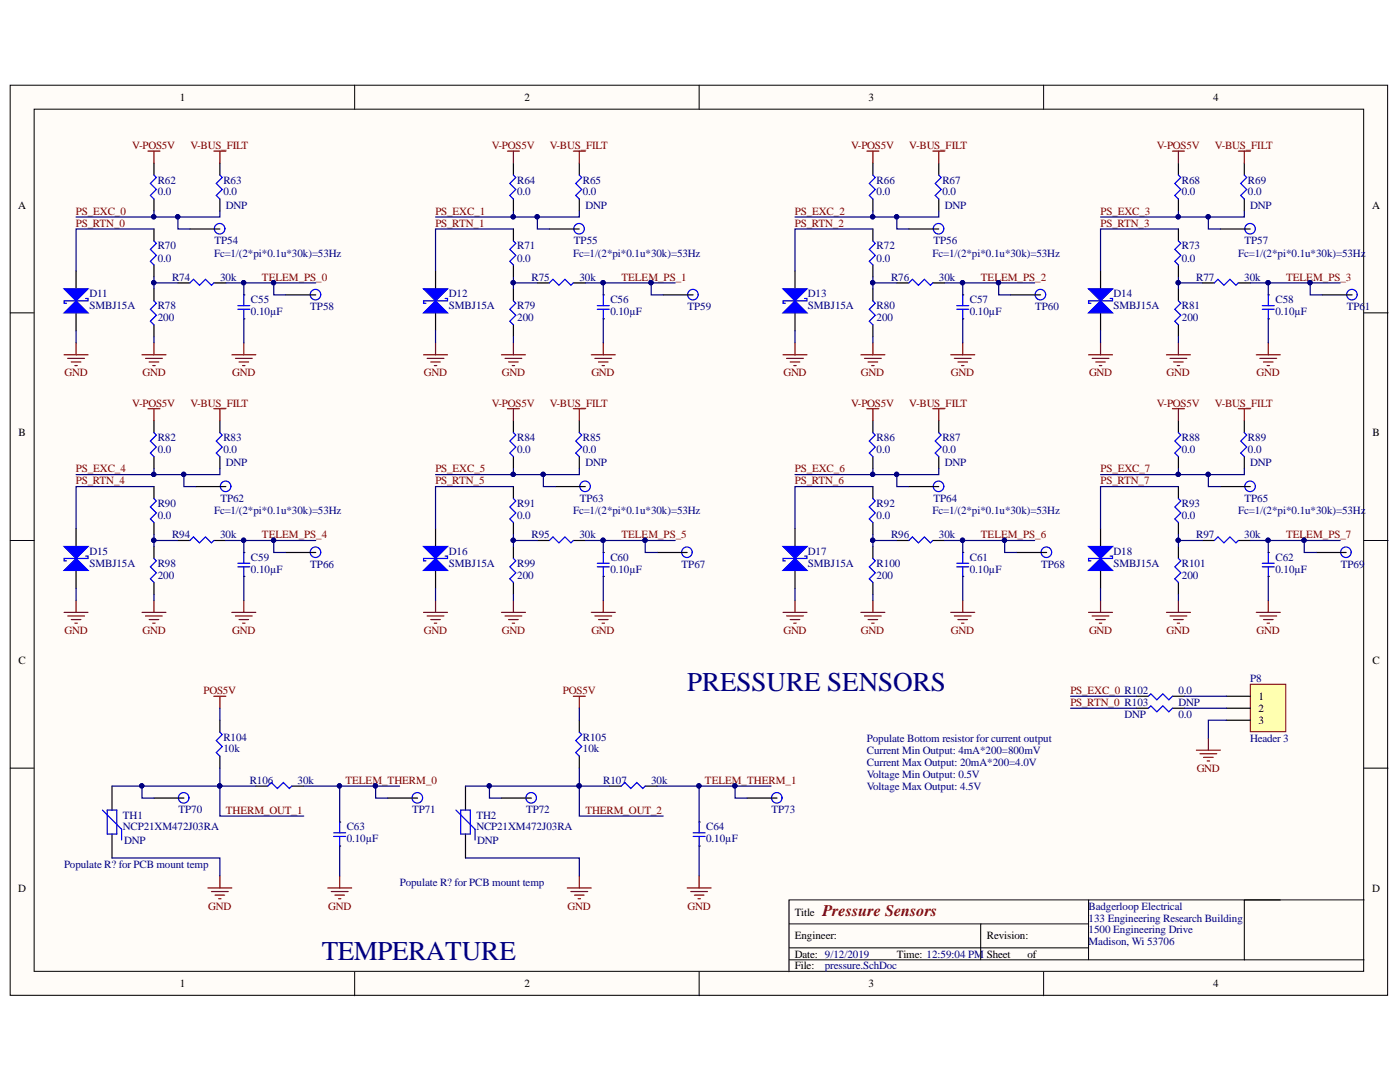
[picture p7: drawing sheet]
<svg xmlns="http://www.w3.org/2000/svg" width="279mm" height="216mm" viewBox="0 0 279 216" stroke-linecap="round" stroke-linejoin="round" font-family="sans-serif">
<g fill="#fffcf8" stroke="#000" stroke-width=".2">
<path d="M2 17h274.9v181.6h-274.9z"/>
<path d="M6.8 21.8h265.3v172h-265.3z"/>
</g>
<g fill="none" stroke="#000" stroke-width=".2">
<path d="M70.8 17v4.8M139.5 17v4.8M208.3 17v4.8M2 62.4h4.8M272.2 62.4h4.8M2 107.8h4.8M272.2 107.8h4.8M2 153.3h4.8M272.2 153.3h4.8M217.2 179.6v11.9M255.5 179.6h-98v14.3M272.2 179.6h-23.9v11.9"/>
<path d="M70.8 193.9v4.8M139.5 193.9v4.8M157.5 184.4h59.7M157.5 191.5h114.7M157.5 189.1h59.7M195.7 184.4v7.1M208.3 193.9v4.8"/>
</g>
<path d="M102.5 32.5v2.4M102.5 39.7v2.4M115.6 32.5v2.4M115.6 39.7v2.4M86.9 54.1v4.7M102.5 45.7v2.4M102.5 52.9v2.4M86.9 61.2v4.8" fill="none" stroke="#000" stroke-width=".24"/>
<path d="M102.5 34.9l.4 .5-1.2 1.2 1.2 1.2-1.2 1.2 .8 .7M115.6 34.9l.5 .5-1.2 1.2 1.2 1.2-1.2 1.2 .7 .7M102.5 48.1l.4 .5-1.2 1.2 1.2 1.2-1.2 1.1 .8 .8" fill="none" stroke="#00f" stroke-width=".24"/>
<g fill="none" stroke="#800000" stroke-width=".24">
<path d="M101.3 30.2h2.4M102.5 30.2v2.3M114.4 30.2h2.4M115.6 30.2v2.3M100.1 70.8h4.8M100.8 71.5h3.3M101.5 72.2h1.9M102.2 72.9h.5M102.5 68.4v2.4M118 70.8h4.8M118.7 71.5h3.4M119.4 72.2h2"/>
<path d="M120.2 72.9h.4M120.4 68.4v2.4"/>
</g>
<path d="M84.5 62.4l2.4-2.4 2.4 2.4z" fill="#00f"/>
<path d="M88.8 59.6h.5v.4h-4.8v.5h.5M84.5 62.4l2.4-2.4 2.4 2.4z" fill="none" stroke="#00f" stroke-width=".24"/>
<path d="M84.5 57.6h4.8l-2.4 2.4z" fill="#00f"/>
<path d="M84.5 57.6h4.8l-2.4 2.4zM109.6 56.5l.8-.8 1.2 1.2 1.1-1.2 1.2 1.2 .5-.4M120.4 58.8v2.2M102.5 60l.4 .5-1.2 1.2 1.2 1.2-1.2 1.2 .8 .7M119.2 61.7h2.4M119.2 61h2.4M120.4 61.7v1.9M102.5 86.3l.4 .5-1.2 1.2 1.2 1.2-1.2 1.2 .8 .7M102.5 99.5l.4 .5-1.2 1.2 1.2 1.2-1.2 1.1 .8 .8M115.6 86.3l.5 .5-1.2 1.2 1.2 1.2-1.2 1.2 .7 .7" fill="none" stroke="#00f" stroke-width=".24"/>
<g fill="none" stroke="#800000" stroke-width=".24">
<path d="M84.5 70.8h4.8M85.2 71.5h3.4M86 72.2h1.9M86.7 72.9h.5M86.9 68.4v2.4M101.3 81.6h2.4M102.5 81.6v2.3M114.4 81.6h2.4M115.6 81.6v2.3M102.5 119.8v2.4M120.4 119.8v2.4M100.1 122.2h4.8"/>
<path d="M100.8 122.9h3.3M101.5 123.6h1.9M102.2 124.3h.5M118 122.2h4.8M118.7 122.9h3.4M119.4 123.6h2M120.2 124.3h.4"/>
</g>
<g fill="none" stroke="#000" stroke-width=".24">
<path d="M102.5 57.6v2.4M107.2 56.5h2.4M114.4 56.5h2.4M120.4 58.8h.1M102.5 64.8v2.4M120.4 63.6h.1M102.5 83.9v2.4M102.5 91.1v2.4M102.5 97.1v2.4M115.6 83.9v2.4M115.6 91.1v2.4M86.9 105.5v4.7"/>
<path d="M86.9 112.6v4.8M102.5 104.3v2.4"/>
</g>
<path d="M84.5 113.8l2.4-2.4 2.4 2.4z" fill="#00f"/>
<path d="M84.5 113.8l2.4-2.4 2.4 2.4zM88.8 111h.5v.4h-4.8v.5h.5" fill="none" stroke="#00f" stroke-width=".24"/>
<path d="M84.5 109h4.8l-2.4 2.4z" fill="#00f"/>
<path d="M174.2 34.9l.5 .5-1.2 1.2 1.2 1.2-1.2 1.2 .7 .7M187.4 34.9l.4 .5-1.2 1.2 1.2 1.2-1.2 1.2 .8 .7M174.2 48.1l.5 .5-1.2 1.2 1.2 1.2-1.2 1.1 .7 .8M84.5 109h4.8l-2.4 2.4zM102.5 111.4l.4 .5-1.2 1.2 1.2 1.2-1.2 1.2 .8 .7M109.6 107.8l.8-.7 1.2 1.2 1.1-1.2 1.2 1.2 .5-.5M119.2 113.1h2.4M119.2 112.4h2.4M120.4 110.2v2.2M120.4 113.1v1.9" fill="none" stroke="#00f" stroke-width=".24"/>
<g fill="none" stroke="#800000" stroke-width=".24">
<path d="M173 30.2h2.4M174.2 30.2v2.3M186.2 30.2h2.3M187.4 30.2v2.3M171.8 70.8h4.8M172.5 71.5h3.4M173.2 72.2h2M174 72.9h.4M174.2 68.4v2.4M189.7 70.8h4.8M190.5 71.5h3.3M191.2 72.2h1.9"/>
<path d="M191.9 72.9h.5M192.1 68.4v2.4M86.9 119.8v2.4M84.5 122.2h4.8M85.2 122.9h3.4M86 123.6h1.9M86.7 124.3h.5"/>
</g>
<g fill="none" stroke="#000" stroke-width=".24">
<path d="M174.2 32.5v2.4M174.2 39.7v2.4M187.4 32.5v2.4M187.4 39.7v2.4M158.7 54.1v4.7M174.2 45.7v2.4M174.2 52.9v2.4M158.7 61.2v4.8M102.5 109v2.4M102.5 116.2v2.4M107.2 107.8h2.4M114.4 107.8h2.4"/>
<path d="M120.4 110.2h.1M120.4 115h.1"/>
</g>
<path d="M156.3 62.4l2.4-2.4 2.3 2.4z" fill="#00f"/>
<path d="M160.6 59.6h.4v.4h-4.7v.5h.4M156.3 62.4l2.4-2.4 2.3 2.4z" fill="none" stroke="#00f" stroke-width=".24"/>
<path d="M156.3 57.6h4.7l-2.3 2.4z" fill="#00f"/>
<path d="M156.3 57.6h4.7l-2.3 2.4zM181.4 56.5l.7-.8 1.2 1.2 1.2-1.2 1.2 1.2 .5-.4M192.1 58.8v2.2M174.2 60l.5 .5-1.2 1.2 1.2 1.2-1.2 1.2 .7 .7M190.9 61.7h2.4M190.9 61h2.4M192.1 61.7v1.9M174.2 86.3l.5 .5-1.2 1.2 1.2 1.2-1.2 1.2 .7 .7M174.2 99.5l.5 .5-1.2 1.2 1.2 1.2-1.2 1.1 .7 .8M187.4 86.3l.4 .5-1.2 1.2 1.2 1.2-1.2 1.2 .8 .7" fill="none" stroke="#00f" stroke-width=".24"/>
<g fill="none" stroke="#800000" stroke-width=".24">
<path d="M156.3 70.8h4.7M157 71.5h3.3M157.7 72.2h1.9M158.4 72.9h.5M158.7 68.4v2.4M173 81.6h2.4M174.2 81.6v2.3M186.2 81.6h2.3M187.4 81.6v2.3M174.2 119.8v2.4M192.1 119.8v2.4M171.8 122.2h4.8"/>
<path d="M172.5 122.9h3.4M173.2 123.6h2M174 124.3h.4M189.7 122.2h4.8M190.5 122.9h3.3M191.2 123.6h1.9M191.9 124.3h.5"/>
</g>
<g fill="none" stroke="#000" stroke-width=".24">
<path d="M174.2 57.6v2.4M179 56.5h2.4M186.2 56.5h2.3M192.1 58.8h.1M174.2 64.8v2.4M192.1 63.6h.1M174.2 83.9v2.4M174.2 91.1v2.4M174.2 97.1v2.4M187.4 83.9v2.4M187.4 91.1v2.4M158.7 105.5v4.7"/>
<path d="M158.7 112.6v4.8M174.2 104.3v2.4"/>
</g>
<path d="M156.3 113.8l2.4-2.4 2.3 2.4z" fill="#00f"/>
<path d="M156.3 113.8l2.4-2.4 2.3 2.4zM160.6 111h.4v.4h-4.7v.5h.4" fill="none" stroke="#00f" stroke-width=".24"/>
<path d="M156.3 109h4.7l-2.3 2.4z" fill="#00f"/>
<path d="M30.7 86.3l.5 .5-1.2 1.2 1.2 1.2-1.2 1.2 .7 .7M30.7 99.5l.5 .5-1.2 1.2 1.2 1.2-1.2 1.1 .7 .8M43.9 86.3l.5 .5-1.2 1.2 1.2 1.2-1.2 1.2 .7 .7M156.3 109h4.7l-2.3 2.4zM174.2 111.4l.5 .5-1.2 1.2 1.2 1.2-1.2 1.2 .7 .7M181.4 107.8l.7-.7 1.2 1.2 1.2-1.2 1.2 1.2 .5-.5M190.9 113.1h2.4M190.9 112.4h2.4M192.1 110.2v2.2M192.1 113.1v1.9" fill="none" stroke="#00f" stroke-width=".24"/>
<g fill="none" stroke="#800000" stroke-width=".24">
<path d="M29.5 81.6h2.4M30.7 81.6v2.3M42.7 81.6h2.4M43.9 81.6v2.3M30.7 119.8v2.4M48.7 119.8v2.4M158.7 119.8v2.4M28.3 122.2h4.8M29.1 122.9h3.3M29.8 123.6h1.9M30.5 124.3h.5M46.3 122.2h4.8"/>
<path d="M47 122.9h3.3M47.7 123.6h1.9M48.4 124.3h.5M156.3 122.2h4.7M157 122.9h3.3M157.7 123.6h1.9M158.4 124.3h.5"/>
</g>
<g fill="none" stroke="#000" stroke-width=".24">
<path d="M30.7 83.9v2.4M30.7 91.1v2.4M30.7 97.1v2.4M43.9 83.9v2.4M43.9 91.1v2.4M15.2 105.5v4.7M15.2 112.6v4.8M30.7 104.3v2.4M174.2 109v2.4M174.2 116.2v2.4M179 107.8h2.4M186.2 107.8h2.3"/>
<path d="M192.1 110.2h.1M192.1 115h.1"/>
</g>
<path d="M12.8 113.8l2.4-2.4 2.4 2.4z" fill="#00f"/>
<path d="M12.8 113.8l2.4-2.4 2.4 2.4zM17.1 111h.5v.4h-4.8v.5h.5" fill="none" stroke="#00f" stroke-width=".24"/>
<path d="M12.8 109h4.8l-2.4 2.4z" fill="#00f"/>
<path d="M30.7 34.9l.5 .5-1.2 1.2 1.2 1.2-1.2 1.2 .7 .7M43.9 34.9l.5 .5-1.2 1.2 1.2 1.2-1.2 1.2 .7 .7M30.7 48.1l.5 .5-1.2 1.2 1.2 1.2-1.2 1.1 .7 .8M12.8 109h4.8l-2.4 2.4zM30.7 111.4l.5 .5-1.2 1.2 1.2 1.2-1.2 1.2 .7 .7M37.9 107.8l.7-.7 1.2 1.2 1.2-1.2 1.2 1.2 .5-.5M47.5 113.1h2.4M47.5 112.4h2.4M48.7 110.2v2.2M48.7 113.1v1.9" fill="none" stroke="#00f" stroke-width=".24"/>
<g fill="none" stroke="#800000" stroke-width=".24">
<path d="M29.5 30.2h2.4M30.7 30.2v2.3M42.7 30.2h2.4M43.9 30.2v2.3M28.3 70.8h4.8M29.1 71.5h3.3M29.8 72.2h1.9M30.5 72.9h.5M30.7 68.4v2.4M46.3 70.8h4.8M47 71.5h3.3M47.7 72.2h1.9"/>
<path d="M48.4 72.9h.5M48.7 68.4v2.4M15.2 119.8v2.4M12.8 122.2h4.8M13.5 122.9h3.4M14.2 123.6h1.9M14.9 124.3h.5"/>
</g>
<g fill="none" stroke="#000" stroke-width=".24">
<path d="M30.7 32.5v2.4M30.7 39.7v2.4M43.9 32.5v2.4M43.9 39.7v2.4M15.2 54.1v4.7M30.7 45.7v2.4M30.7 52.9v2.4M15.2 61.2v4.8M30.7 109v2.4M30.7 116.2v2.4M35.5 107.8h2.4M42.7 107.8h2.4"/>
<path d="M48.7 110.2h.1M48.7 115h.1"/>
</g>
<path d="M12.8 62.4l2.4-2.4 2.4 2.4z" fill="#00f"/>
<path d="M17.1 59.6h.5v.4h-4.8v.5h.5M12.8 62.4l2.4-2.4 2.4 2.4z" fill="none" stroke="#00f" stroke-width=".24"/>
<path d="M12.8 57.6h4.8l-2.4 2.4z" fill="#00f"/>
<g fill="none" stroke="#00f" stroke-width=".24">
<path d="M235.2 34.9l.5 .5-1.2 1.2 1.2 1.2-1.2 1.2 .7 .7M248.3 34.9l.5 .5-1.2 1.2 1.2 1.2-1.2 1.2 .7 .7M12.8 57.6h4.8l-2.4 2.4zM37.9 56.5l.7-.8 1.2 1.2 1.2-1.2 1.2 1.2 .5-.4M48.7 58.8v2.2M235.2 48.1l.5 .5-1.2 1.2 1.2 1.2-1.2 1.1 .7 .8M30.7 60l.5 .5-1.2 1.2 1.2 1.2-1.2 1.2 .7 .7M47.5 61.7h2.4M47.5 61h2.4M48.7 61.7v1.9M43.9 146.1l.5 .5-1.2 1.2 1.2 1.2-1.2 1.2 .7 .7M53.4 156.9l.8-.8 1.2 1.2 1.2-1.2 1.1 1.2 .5-.4"/>
<path d="M115.6 146.1l.5 .5-1.2 1.2 1.2 1.2-1.2 1.2 .7 .7M124 156.9l.7-.8 1.2 1.2 1.2-1.2 1.2 1.2 .5-.4M66.6 166.9h2.4M66.6 166.2h2.4M67.8 164v2.2M67.8 166.9v1.9M138.3 166.9h2.4M138.3 166.2h2.4M139.5 164v2.2M139.5 166.9v1.9"/>
</g>
<g fill="none" stroke="#800000" stroke-width=".24">
<path d="M234 30.2h2.4M235.2 30.2v2.3M247.1 30.2h2.4M248.3 30.2v2.3M12.8 70.8h4.8M13.5 71.5h3.4M14.2 72.2h1.9M14.9 72.9h.5M15.2 68.4v2.4M232.8 70.8h4.8M233.5 71.5h3.4M234.2 72.2h1.9"/>
<path d="M234.9 72.9h.5M235.2 68.4v2.4M250.7 70.8h4.8M251.4 71.5h3.4M252.2 72.2h1.9M252.9 72.9h.5M253.1 68.4v2.4M42.7 138.9h2.4M43.9 138.9v2.4M114.4 138.9h2.4M115.6 138.9v2.4M41.5 177.2h4.8"/>
<path d="M42.2 177.9h3.4M42.9 178.6h1.9M43.6 179.3h.5M43.9 174.8v2.4M65.4 177.2h4.8M66.1 177.9h3.4M66.8 178.6h1.9M67.6 179.3h.4M67.8 174.8v2.4M113.2 177.2h4.8M113.9 177.9h3.4M114.7 178.6h1.9"/>
<path d="M115.4 179.3h.5M115.6 174.8v2.4M137.1 177.2h4.8M137.9 177.9h3.3M138.6 178.6h1.9M139.3 179.3h.5M139.5 174.8v2.4"/>
</g>
<g fill="none" stroke="#000" stroke-width=".24">
<path d="M235.2 32.5v2.4M235.2 39.7v2.4M248.3 32.5v2.4M248.3 39.7v2.4M30.7 57.6v2.4M35.5 56.5h2.4M42.7 56.5h2.4M48.7 58.8h.1M219.6 54.1v4.7M235.2 45.7v2.4M235.2 52.9v2.4M30.7 64.8v2.4"/>
<path d="M48.7 63.6h.1M219.6 61.2v4.8M43.9 143.7v2.4M43.9 150.9v2.4M51.1 156.9h2.3M58.2 156.9h2.4M115.6 143.7v2.4M115.6 150.9v2.4M121.6 156.9h2.4M128.8 156.9h2.4M67.8 164h.1M67.8 168.8h.1"/>
<path d="M139.5 164h.1M139.5 168.8h.1"/>
</g>
<path d="M217.2 62.4l2.4-2.4 2.4 2.4z" fill="#00f"/>
<path d="M221.5 59.6h.5v.4h-4.8v.5h.5M217.2 62.4l2.4-2.4 2.4 2.4z" fill="none" stroke="#00f" stroke-width=".24"/>
<path d="M217.2 57.6h4.8l-2.4 2.4z" fill="#00f"/>
<path d="M217.2 57.6h4.8l-2.4 2.4zM242.4 56.5l.7-.8 1.2 1.2 1.2-1.2 1.2 1.2 .4-.4M253.1 58.8v2.2M235.2 60l.5 .5-1.2 1.2 1.2 1.2-1.2 1.2 .7 .7M251.9 61.7h2.4M251.9 61h2.4M253.1 61.7v1.9M235.2 86.3l.5 .5-1.2 1.2 1.2 1.2-1.2 1.2 .7 .7M235.2 99.5l.5 .5-1.2 1.2 1.2 1.2-1.2 1.1 .7 .8M248.3 86.3l.5 .5-1.2 1.2 1.2 1.2-1.2 1.2 .7 .7" fill="none" stroke="#00f" stroke-width=".24"/>
<g fill="none" stroke="#800000" stroke-width=".24">
<path d="M217.2 70.8h4.8M218 71.5h3.3M218.7 72.2h1.9M219.4 72.9h.5M219.6 68.4v2.4M234 81.6h2.4M235.2 81.6v2.3M247.1 81.6h2.4M248.3 81.6v2.3M235.2 119.8v2.4M253.1 119.8v2.4M232.8 122.2h4.8"/>
<path d="M233.5 122.9h3.4M234.2 123.6h1.9M234.9 124.3h.5M250.7 122.2h4.8M251.4 122.9h3.4M252.2 123.6h1.9M252.9 124.3h.5"/>
</g>
<g fill="none" stroke="#000" stroke-width=".24">
<path d="M235.2 57.6v2.4M240 56.5h2.4M247.1 56.5h2.4M253.1 58.8h.1M235.2 64.8v2.4M253.1 63.6h.1M235.2 83.9v2.4M235.2 91.1v2.4M235.2 97.1v2.4M248.3 83.9v2.4M248.3 91.1v2.4M219.6 105.5v4.7"/>
<path d="M219.6 112.6v4.8M235.2 104.3v2.4"/>
</g>
<path d="M217.2 113.8l2.4-2.4 2.4 2.4z" fill="#00f"/>
<path d="M217.2 113.8l2.4-2.4 2.4 2.4zM221.5 111h.5v.4h-4.8v.5h.5" fill="none" stroke="#00f" stroke-width=".24"/>
<path d="M217.2 109h4.8l-2.4 2.4z" fill="#00f"/>
<path d="M217.2 109h4.8l-2.4 2.4zM235.2 111.4l.5 .5-1.2 1.2 1.2 1.2-1.2 1.2 .7 .7M242.4 107.8l.7-.7 1.2 1.2 1.2-1.2 1.2 1.2 .4-.5M251.9 113.1h2.4M251.9 112.4h2.4M253.1 110.2v2.2M253.1 113.1v1.9" fill="none" stroke="#00f" stroke-width=".24"/>
<path d="M219.6 119.8v2.4M217.2 122.2h4.8M218 122.9h3.3M218.7 123.6h1.9M219.4 124.3h.5" fill="none" stroke="#800000" stroke-width=".24"/>
<path d="M235.2 109v2.4M235.2 116.2v2.4M240 107.8h2.4M247.1 107.8h2.4M253.1 110.2h.1M253.1 115h.1" fill="none" stroke="#000" stroke-width=".24"/>
<path d="M249.5 136.5h7.1v9.5h-7.1z" fill="#ffffb0" stroke="#800000" stroke-width=".2"/>
<g fill="none" stroke="#000" stroke-width=".24">
<path d="M37.9 45.7h6M57 58.8h6M109.6 45.7h6M132.4 58.8h5.9M181.4 45.7h6M201.7 58.8h6M243.5 45.7h6M263.9 58.8h6M39.1 97.1h6M110.8 97.1h6M181.4 97.1h6M243.5 97.1h6"/>
<path d="M57 110.2h6M131.2 110.2h5.9M202.9 110.2h6M262.7 110.2h6M226.8 138.9h2.4M234 138.9h2.4M244.7 138.9h4.8M22.4 156.9v4.7M30.7 159.2h6M77.4 159.2h5.9M92.9 156.9v4.7M100.1 159.2h6"/>
<path d="M149.1 159.2h6M226.8 141.3h2.4M234 141.3h2.4M244.7 141.3h4.8M244.7 143.7h4.8M22.4 166.4v4.8M92.9 166.4v4.8"/>
</g>
<path d="M238.8 149.7h4.7M239.5 150.4h3.3M240.2 151.1h1.9M240.9 151.8h.5M241.2 147.3v2.4" fill="none" stroke="#800000" stroke-width=".24"/>
<g fill="none" stroke="#00f" stroke-width=".24">
<path d="M229.2 138.9l.5-.4 1.2 1.1 1.2-1.1 1.2 1.1 .7-.7M229.2 141.3l.5-.5 1.2 1.2 1.2-1.2 1.2 1.2 .7-.7M20.4 161.6l3.9 3.9v2.1M21.4 161.6h1.9v4.8h-1.9zM91 161.6l3.8 3.9v2.1M91.9 161.6h2v4.8h-2z"/>
<circle cx="43.8" cy="45.6" r="1.05"/>
<circle cx="63" cy="58.8" r="1.05"/>
<circle cx="115.6" cy="45.6" r="1.05"/>
<circle cx="138.3" cy="58.8" r="1.05"/>
<circle cx="187.3" cy="45.6" r="1.05"/>
<circle cx="207.6" cy="58.8" r="1.05"/>
<circle cx="249.5" cy="45.6" r="1.05"/>
<circle cx="269.8" cy="58.8" r="1.05"/>
<circle cx="45" cy="97" r="1.05"/>
<circle cx="116.8" cy="97" r="1.05"/>
<circle cx="187.3" cy="97" r="1.05"/>
<circle cx="249.5" cy="97" r="1.05"/>
<circle cx="63" cy="110.2" r="1.05"/>
<circle cx="137.1" cy="110.2" r="1.05"/>
<circle cx="208.8" cy="110.2" r="1.05"/>
<circle cx="268.6" cy="110.2" r="1.05"/>
<circle cx="36.7" cy="159.2" r="1.05"/>
<circle cx="83.3" cy="159.2" r="1.05"/>
<circle cx="106" cy="159.2" r="1.05"/>
<circle cx="155" cy="159.2" r="1.05"/>
</g>
<g fill="none" stroke="#000080" stroke-width=".24">
<path d="M30.7 45.7h-15.5v8.4M30.7 55.3v2.3M30.7 56.5h4.8M30.7 42.1v1.2M35.5 43.3v2.4h2.4M43.9 42.1v1.2h-28.7M45.1 56.5h17.9M48.7 56.5v2.3M54.6 56.5v2.3h2.4M102.5 45.7h-15.6v8.4M102.5 55.3v2.3M102.5 42.1v1.2"/>
<path d="M102.5 56.5h4.7M107.2 43.3v2.4h2.4M115.6 42.1v1.2h-28.7M116.8 56.5h17.9M120.4 56.5v2.3M130 56.5v2.3h2.4M174.2 45.7h-15.5v8.4M174.2 55.3v2.3M174.2 56.5h4.8M174.2 42.1v1.2M179 43.3v2.4h2.4M187.4 42.1v1.2h-28.7"/>
<path d="M188.5 56.5h18M192.1 56.5v2.3M199.3 56.5v2.3h2.4M235.2 45.7h-15.6v8.4M235.2 55.3v2.3M235.2 56.5h4.8M235.2 42.1v1.2M241.2 43.3v2.4h2.3M248.3 42.1v1.2h-28.7M249.5 56.5h18M253.1 56.5v2.3M261.5 56.5v2.3h2.4"/>
<path d="M15.2 66v2.4M30.7 67.2v1.2M48.7 63.6v4.8M86.9 66v2.4M102.5 67.2v1.2M120.4 63.6v4.8M158.7 66v2.4M174.2 67.2v1.2M192.1 63.6v4.8M219.6 66v2.4M235.2 67.2v1.2M253.1 63.6v4.8"/>
<path d="M30.7 97.1h-15.5v8.4M30.7 93.5v1.2M36.7 94.7v2.4h2.4M43.9 93.5v1.2h-28.7M102.5 97.1h-15.6v8.4M102.5 93.5v1.2M108.4 94.7v2.4h2.4M115.6 93.5v1.2h-28.7M174.2 97.1h-15.5v8.4M174.2 93.5v1.2M179 94.7v2.4h2.4M187.4 93.5v1.2h-28.7"/>
<path d="M235.2 97.1h-15.6v8.4M235.2 93.5v1.2M241.2 94.7v2.4h2.3M248.3 93.5v1.2h-28.7M15.2 117.4v2.4M30.7 106.7v2.3M30.7 107.8h4.8M30.7 118.6v1.2M45.1 107.8h17.9M48.7 107.8v2.4M48.7 115v4.8M54.6 107.8v2.4h2.4"/>
<path d="M86.9 117.4v2.4M102.5 106.7v2.3M102.5 118.6v1.2M102.5 107.8h4.7M116.8 107.8h17.9M120.4 107.8v2.4M120.4 115v4.8M128.8 107.8v2.4h2.4M158.7 117.4v2.4M174.2 106.7v2.3M174.2 107.8h4.8M174.2 118.6v1.2"/>
<path d="M188.5 107.8h18M192.1 107.8v2.4M192.1 115v4.8M200.5 107.8v2.4h2.4M219.6 117.4v2.4M235.2 106.7v2.3M235.2 107.8h4.8M235.2 118.6v1.2M249.5 107.8h18M253.1 107.8v2.4M253.1 115v4.8M260.3 107.8v2.4h2.4"/>
<path d="M213.7 138.9h13.1M236.4 138.9h8.3M28.3 156.9v2.3h2.4M43.9 153.3v3.6h-21.5M43.9 141.3v2.4M51.1 156.9h-7.2v5.9h16.7M60.6 156.9h7.2v7.1M67.8 156.9h11.9M75 156.9v2.3h2.4M97.7 156.9v2.3h2.4M115.6 153.3v3.6h-22.7M115.6 141.3v2.4"/>
<path d="M121.6 156.9h-6v5.9h16.8M131.2 156.9h8.3v7.1M139.5 156.9h14.4M146.7 156.9v2.3h2.4M213.7 141.3h13.1M236.4 141.3h8.3M244.7 143.7h-3.5v3.6M22.4 171.2h21.5v3.6M67.8 168.8v6M92.9 171.2h22.7v3.6M139.5 168.8v6"/>
</g>
<g fill="#000080" stroke="#000080" stroke-width=".2">
<circle cx="102.4" cy="43.3" r=".43"/>
<circle cx="107.2" cy="43.3" r=".43"/>
<circle cx="120.4" cy="56.4" r=".43"/>
<circle cx="102.4" cy="56.4" r=".43"/>
<circle cx="129.9" cy="56.4" r=".43"/>
<circle cx="102.4" cy="94.7" r=".43"/>
<circle cx="120.4" cy="107.8" r=".43"/>
<circle cx="102.4" cy="107.8" r=".43"/>
<circle cx="108.4" cy="94.7" r=".43"/>
<circle cx="128.7" cy="107.8" r=".43"/>
<circle cx="174.2" cy="43.3" r=".43"/>
<circle cx="178.9" cy="43.3" r=".43"/>
<circle cx="192.1" cy="56.4" r=".43"/>
<circle cx="174.2" cy="56.4" r=".43"/>
<circle cx="199.3" cy="56.4" r=".43"/>
<circle cx="174.2" cy="94.7" r=".43"/>
<circle cx="192.1" cy="107.8" r=".43"/>
<circle cx="174.2" cy="107.8" r=".43"/>
<circle cx="178.9" cy="94.7" r=".43"/>
<circle cx="200.5" cy="107.8" r=".43"/>
<circle cx="30.7" cy="94.7" r=".43"/>
<circle cx="36.7" cy="94.7" r=".43"/>
<circle cx="48.6" cy="107.8" r=".43"/>
<circle cx="30.7" cy="107.8" r=".43"/>
<circle cx="54.6" cy="107.8" r=".43"/>
<circle cx="30.7" cy="43.3" r=".43"/>
<circle cx="48.6" cy="56.4" r=".43"/>
<circle cx="30.7" cy="56.4" r=".43"/>
<circle cx="35.5" cy="43.3" r=".43"/>
<circle cx="54.6" cy="56.4" r=".43"/>
<circle cx="43.8" cy="156.8" r=".43"/>
<circle cx="115.6" cy="156.8" r=".43"/>
<circle cx="97.6" cy="156.8" r=".43"/>
<circle cx="139.5" cy="156.8" r=".43"/>
<circle cx="146.7" cy="156.8" r=".43"/>
<circle cx="67.7" cy="156.8" r=".43"/>
<circle cx="74.9" cy="156.8" r=".43"/>
<circle cx="235.1" cy="43.3" r=".43"/>
<circle cx="241.1" cy="43.3" r=".43"/>
<circle cx="253.1" cy="56.4" r=".43"/>
<circle cx="235.1" cy="56.4" r=".43"/>
<circle cx="261.4" cy="56.4" r=".43"/>
<circle cx="235.1" cy="94.7" r=".43"/>
<circle cx="253.1" cy="107.8" r=".43"/>
<circle cx="235.1" cy="107.8" r=".43"/>
<circle cx="241.1" cy="94.7" r=".43"/>
<circle cx="260.2" cy="107.8" r=".43"/>
<circle cx="28.3" cy="156.8" r=".43"/>
</g>
<g font-size="5.4" fill="#000080">
<text x="137.1" y="137.8">PRESSURE SENSORS</text>
<text x="64.2" y="191.6">TEMPERATURE</text>
</g>
<text font-size="3.2" fill="#800000" x="164.1" y="182.7">Pressure Sensors</text>
<g font-size="2.2">
<text x="35.9" y="20.1">1</text>
<text x="104.7" y="20.1">2</text>
<text x="173.3" y="20.1">3</text>
<text x="242.1" y="20.1">4</text>
<text x="3.6" y="41.6">A</text>
<text x="273.9" y="41.6">A</text>
<text x="3.7" y="87">B</text>
<text x="273.9" y="87">B</text>
<text x="3.7" y="132.5">C</text>
<text x="273.9" y="132.5">C</text>
<text x="251.2" y="139.7">1</text>
<text x="251.2" y="142">2</text>
<text x="251.2" y="144.5">3</text>
<text x="3.6" y="177.9">D</text>
<text x="273.9" y="177.9">D</text>
<text x="158.6" y="182.7">Title</text>
<text x="158.6" y="187.4">Engineer:</text>
<text x="158.6" y="191.1">Date: 9/12/2019</text>
<text x="179" y="191.1">Time: 12:59:04 PM</text>
<text x="196.9" y="187.4">Revision:</text>
<text x="196.9" y="191.1">Sheet</text>
<text x="205.1" y="191.1">of</text>
<text x="35.9" y="197">1</text>
<text x="104.7" y="197">2</text>
<text x="158.6" y="193.5">File:</text>
<text x="173.3" y="197">3</text>
<text x="242.1" y="197">4</text>
</g>
<g font-size="2.2" fill="#800000">
<text x="26.4" y="29.7">V-POS5V</text>
<text x="38" y="29.7">V-BUS_FILT</text>
<text x="98.1" y="29.7">V-POS5V</text>
<text x="109.7" y="29.7">V-BUS_FILT</text>
<text x="169.9" y="29.7">V-POS5V</text>
<text x="181.5" y="29.7">V-BUS_FILT</text>
<text x="230.9" y="29.7">V-POS5V</text>
<text x="242.5" y="29.7">V-BUS_FILT</text>
<text x="15.1" y="42.8">PS_EXC_0</text>
<text x="15.1" y="45.3">PS_RTN_0</text>
<text x="86.9" y="42.8">PS_EXC_1</text>
<text x="86.9" y="45.3">PS_RTN_1</text>
<text x="158.6" y="42.8">PS_EXC_2</text>
<text x="158.6" y="45.3">PS_RTN_2</text>
<text x="219.6" y="42.8">PS_EXC_3</text>
<text x="219.6" y="45.3">PS_RTN_3</text>
<text x="52.3" y="56">TELEM_PS_0</text>
<text x="124" y="56">TELEM_PS_1</text>
<text x="195.8" y="56">TELEM_PS_2</text>
<text x="256.7" y="56">TELEM_PS_3</text>
<text x="12.9" y="75.1">GND</text>
<text x="28.4" y="75.1">GND</text>
<text x="46.4" y="75.1">GND</text>
<text x="84.6" y="75.1">GND</text>
<text x="100.2" y="75.1">GND</text>
<text x="118" y="75.1">GND</text>
<text x="156.3" y="75.1">GND</text>
<text x="171.8" y="75.1">GND</text>
<text x="189.8" y="75.1">GND</text>
<text x="217.3" y="75.1">GND</text>
<text x="232.8" y="75.1">GND</text>
<text x="250.8" y="75.1">GND</text>
<text x="26.4" y="81.1">V-POS5V</text>
<text x="38" y="81.1">V-BUS_FILT</text>
<text x="98.1" y="81.1">V-POS5V</text>
<text x="109.7" y="81.1">V-BUS_FILT</text>
<text x="169.9" y="81.1">V-POS5V</text>
<text x="181.5" y="81.1">V-BUS_FILT</text>
<text x="230.9" y="81.1">V-POS5V</text>
<text x="242.5" y="81.1">V-BUS_FILT</text>
<text x="15.1" y="94.2">PS_EXC_4</text>
<text x="86.9" y="94.2">PS_EXC_5</text>
<text x="158.6" y="94.2">PS_EXC_6</text>
<text x="219.6" y="94.2">PS_EXC_7</text>
<text x="15.1" y="96.6">PS_RTN_4</text>
<text x="86.9" y="96.6">PS_RTN_5</text>
<text x="158.6" y="96.6">PS_RTN_6</text>
<text x="219.6" y="96.6">PS_RTN_7</text>
<text x="52.3" y="107.3">TELEM_PS_4</text>
<text x="124" y="107.3">TELEM_PS_5</text>
<text x="195.8" y="107.3">TELEM_PS_6</text>
<text x="256.7" y="107.3">TELEM_PS_7</text>
<text x="12.9" y="126.5">GND</text>
<text x="28.4" y="126.5">GND</text>
<text x="46.4" y="126.5">GND</text>
<text x="84.6" y="126.5">GND</text>
<text x="100.2" y="126.5">GND</text>
<text x="118" y="126.5">GND</text>
<text x="156.3" y="126.5">GND</text>
<text x="171.8" y="126.5">GND</text>
<text x="189.8" y="126.5">GND</text>
<text x="217.3" y="126.5">GND</text>
<text x="232.8" y="126.5">GND</text>
<text x="250.8" y="126.5">GND</text>
<text x="40.6" y="138.5">POS5V</text>
<text x="112.3" y="138.5">POS5V</text>
<text x="213.6" y="138.5">PS_EXC_0 R102</text>
<text x="213.6" y="140.8">PS_RTN_0 R103</text>
<text x="238.8" y="154">GND</text>
<text x="68.9" y="156.4">TELEM_THERM_0</text>
<text x="140.7" y="156.4">TELEM_THERM_1</text>
<text x="45.1" y="162.4">THERM_OUT_1</text>
<text x="116.8" y="162.4">THERM_OUT_2</text>
<text x="41.5" y="181.5">GND</text>
<text x="65.5" y="181.5">GND</text>
<text x="113.3" y="181.5">GND</text>
<text x="137.2" y="181.5">GND</text>
</g>
<g font-size="2.2" fill="#000080">
<text x="31.5" y="36.6">R62</text>
<text x="31.5" y="39">0.0</text>
<text x="44.6" y="36.6">R63</text>
<text x="44.6" y="39">0.0</text>
<text x="45.1" y="41.6">DNP</text>
<text x="103.2" y="36.6">R64</text>
<text x="103.2" y="39">0.0</text>
<text x="116.3" y="36.6">R65</text>
<text x="116.3" y="39">0.0</text>
<text x="116.8" y="41.6">DNP</text>
<text x="175" y="36.6">R66</text>
<text x="175" y="39">0.0</text>
<text x="188.1" y="36.6">R67</text>
<text x="188.1" y="39">0.0</text>
<text x="188.6" y="41.6">DNP</text>
<text x="235.9" y="36.6">R68</text>
<text x="235.9" y="39">0.0</text>
<text x="249.1" y="36.6">R69</text>
<text x="249.1" y="39">0.0</text>
<text x="249.5" y="41.6">DNP</text>
<text x="31.5" y="49.7">R70</text>
<text x="31.5" y="52.2">0.0</text>
<text x="42.7" y="51.2">Fc=1/(2*pi*0.1u*30k)=53Hz</text>
<text x="42.8" y="48.7">TP54</text>
<text x="103.2" y="49.7">R71</text>
<text x="103.2" y="52.2">0.0</text>
<text x="114.4" y="51.2">Fc=1/(2*pi*0.1u*30k)=53Hz</text>
<text x="114.5" y="48.7">TP55</text>
<text x="175" y="49.7">R72</text>
<text x="175" y="52.2">0.0</text>
<text x="186.1" y="51.2">Fc=1/(2*pi*0.1u*30k)=53Hz</text>
<text x="186.3" y="48.7">TP56</text>
<text x="235.9" y="49.7">R73</text>
<text x="235.9" y="52.2">0.0</text>
<text x="247.1" y="51.2">Fc=1/(2*pi*0.1u*30k)=53Hz</text>
<text x="248.4" y="48.7">TP57</text>
<text x="17.9" y="59.3">D11</text>
<text x="34.3" y="56">R74</text>
<text x="43.9" y="56">30k</text>
<text x="89.6" y="59.3">D12</text>
<text x="106.1" y="56">R75</text>
<text x="115.6" y="56">30k</text>
<text x="161.2" y="59.3">D13</text>
<text x="177.8" y="56">R76</text>
<text x="187.4" y="56">30k</text>
<text x="222.2" y="59.3">D14</text>
<text x="238.7" y="56">R77</text>
<text x="248.3" y="56">30k</text>
<text x="17.9" y="61.8">SMBJ15A</text>
<text x="31.5" y="61.8">R78</text>
<text x="31.5" y="64.1">200</text>
<text x="50.1" y="60.5">C55</text>
<text x="50.1" y="62.9">0.10µF</text>
<text x="61.9" y="61.8">TP58</text>
<text x="89.6" y="61.8">SMBJ15A</text>
<text x="103.2" y="61.8">R79</text>
<text x="103.2" y="64.1">200</text>
<text x="121.8" y="60.5">C56</text>
<text x="121.8" y="62.9">0.10µF</text>
<text x="137.2" y="61.8">TP59</text>
<text x="161.2" y="61.8">SMBJ15A</text>
<text x="175" y="61.8">R80</text>
<text x="175" y="64.1">200</text>
<text x="193.6" y="60.5">C57</text>
<text x="193.6" y="62.9">0.10µF</text>
<text x="206.6" y="61.8">TP60</text>
<text x="222.2" y="61.8">SMBJ15A</text>
<text x="235.9" y="61.8">R81</text>
<text x="235.9" y="64.1">200</text>
<text x="254.6" y="60.5">C58</text>
<text x="254.6" y="62.9">0.10µF</text>
<text x="268.8" y="61.8">TP61</text>
<text x="31.5" y="88">R82</text>
<text x="44.6" y="88">R83</text>
<text x="103.2" y="88">R84</text>
<text x="116.3" y="88">R85</text>
<text x="175" y="88">R86</text>
<text x="188.1" y="88">R87</text>
<text x="235.9" y="88">R88</text>
<text x="249.1" y="88">R89</text>
<text x="31.5" y="90.4">0.0</text>
<text x="44.6" y="90.4">0.0</text>
<text x="45.1" y="93.1">DNP</text>
<text x="103.2" y="90.4">0.0</text>
<text x="116.3" y="90.4">0.0</text>
<text x="116.8" y="93.1">DNP</text>
<text x="175" y="90.4">0.0</text>
<text x="188.1" y="90.4">0.0</text>
<text x="188.6" y="93.1">DNP</text>
<text x="235.9" y="90.4">0.0</text>
<text x="249.1" y="90.4">0.0</text>
<text x="249.5" y="93.1">DNP</text>
<text x="31.5" y="101.2">R90</text>
<text x="44" y="100.2">TP62</text>
<text x="103.2" y="101.2">R91</text>
<text x="115.7" y="100.2">TP63</text>
<text x="175" y="101.2">R92</text>
<text x="186.3" y="100.2">TP64</text>
<text x="235.9" y="101.2">R93</text>
<text x="248.4" y="100.2">TP65</text>
<text x="31.5" y="103.5">0.0</text>
<text x="34.3" y="107.3">R94</text>
<text x="42.7" y="102.6">Fc=1/(2*pi*0.1u*30k)=53Hz</text>
<text x="43.9" y="107.3">30k</text>
<text x="103.2" y="103.5">0.0</text>
<text x="106.1" y="107.3">R95</text>
<text x="114.4" y="102.6">Fc=1/(2*pi*0.1u*30k)=53Hz</text>
<text x="115.6" y="107.3">30k</text>
<text x="175" y="103.5">0.0</text>
<text x="177.8" y="107.3">R96</text>
<text x="186.1" y="102.6">Fc=1/(2*pi*0.1u*30k)=53Hz</text>
<text x="187.4" y="107.3">30k</text>
<text x="235.9" y="103.5">0.0</text>
<text x="238.7" y="107.3">R97</text>
<text x="247.1" y="102.6">Fc=1/(2*pi*0.1u*30k)=53Hz</text>
<text x="248.3" y="107.3">30k</text>
<text x="17.9" y="110.7">D15</text>
<text x="17.9" y="113.1">SMBJ15A</text>
<text x="31.5" y="113.1">R98</text>
<text x="50.1" y="111.9">C59</text>
<text x="61.9" y="113.3">TP66</text>
<text x="89.6" y="110.7">D16</text>
<text x="89.6" y="113.1">SMBJ15A</text>
<text x="103.2" y="113.1">R99</text>
<text x="121.8" y="111.9">C60</text>
<text x="136" y="113.3">TP67</text>
<text x="161.2" y="110.7">D17</text>
<text x="161.2" y="113.1">SMBJ15A</text>
<text x="175" y="113.1">R100</text>
<text x="193.6" y="111.9">C61</text>
<text x="207.8" y="113.3">TP68</text>
<text x="222.2" y="110.7">D18</text>
<text x="222.2" y="113.1">SMBJ15A</text>
<text x="235.9" y="113.1">R101</text>
<text x="254.6" y="111.9">C62</text>
<text x="267.6" y="113.3">TP69</text>
<text x="31.5" y="115.6">200</text>
<text x="50.1" y="114.3">0.10µF</text>
<text x="103.2" y="115.6">200</text>
<text x="121.8" y="114.3">0.10µF</text>
<text x="175" y="115.6">200</text>
<text x="193.6" y="114.3">0.10µF</text>
<text x="235.9" y="115.6">200</text>
<text x="254.6" y="114.3">0.10µF</text>
<text x="249.5" y="136.1">P8</text>
<text x="224.4" y="143.2">DNP</text>
<text x="235.2" y="140.8">DNP</text>
<text x="235.2" y="138.5">0.0</text>
<text x="235.2" y="143.2">0.0</text>
<text x="44.6" y="147.8">R104</text>
<text x="116.3" y="147.8">R105</text>
<text x="173" y="148">Populate Bottom resistor for current output</text>
<text x="249.5" y="148">Header 3</text>
<text x="44.6" y="150.1">10k</text>
<text x="116.3" y="150.1">10k</text>
<text x="173" y="150.4">Current Min Output: 4mA*200=800mV</text>
<text x="173" y="152.8">Current Max Output: 20mA*200=4.0V</text>
<text x="173" y="155.2">Voltage Min Output: 0.5V</text>
<text x="49.8" y="156.4">R106</text>
<text x="59.4" y="156.4">30k</text>
<text x="120.4" y="156.4">R107</text>
<text x="129.9" y="156.4">30k</text>
<text x="173" y="157.6">Voltage Max Output: 4.5V</text>
<text x="24.5" y="163.3">TH1</text>
<text x="24.5" y="165.7">NCP21XM472J03RA</text>
<text x="35.6" y="162.2">TP70</text>
<text x="69.2" y="165.7">C63</text>
<text x="82.2" y="162.2">TP71</text>
<text x="95.1" y="163.3">TH2</text>
<text x="95.1" y="165.7">NCP21XM472J03RA</text>
<text x="105" y="162.2">TP72</text>
<text x="140.9" y="165.7">C64</text>
<text x="154" y="162.2">TP73</text>
<text x="12.8" y="173.2">Populate R? for PCB mount temp</text>
<text x="24.8" y="168.3">DNP</text>
<text x="69.2" y="168.1">0.10µF</text>
<text x="95.3" y="168.3">DNP</text>
<text x="140.9" y="168.1">0.10µF</text>
<text x="79.8" y="176.7">Populate R? for PCB mount temp</text>
<text x="217.3" y="181.5">Badgerloop Electrical</text>
<text x="217.3" y="183.9">133 Engineering Research Building</text>
<text x="217.3" y="186.3">1500 Engineering Drive</text>
<text x="217.3" y="188.6">Madison, Wi 53706</text>
<text x="164.6" y="193.5">pressure.SchDoc</text>
</g>
</svg>
